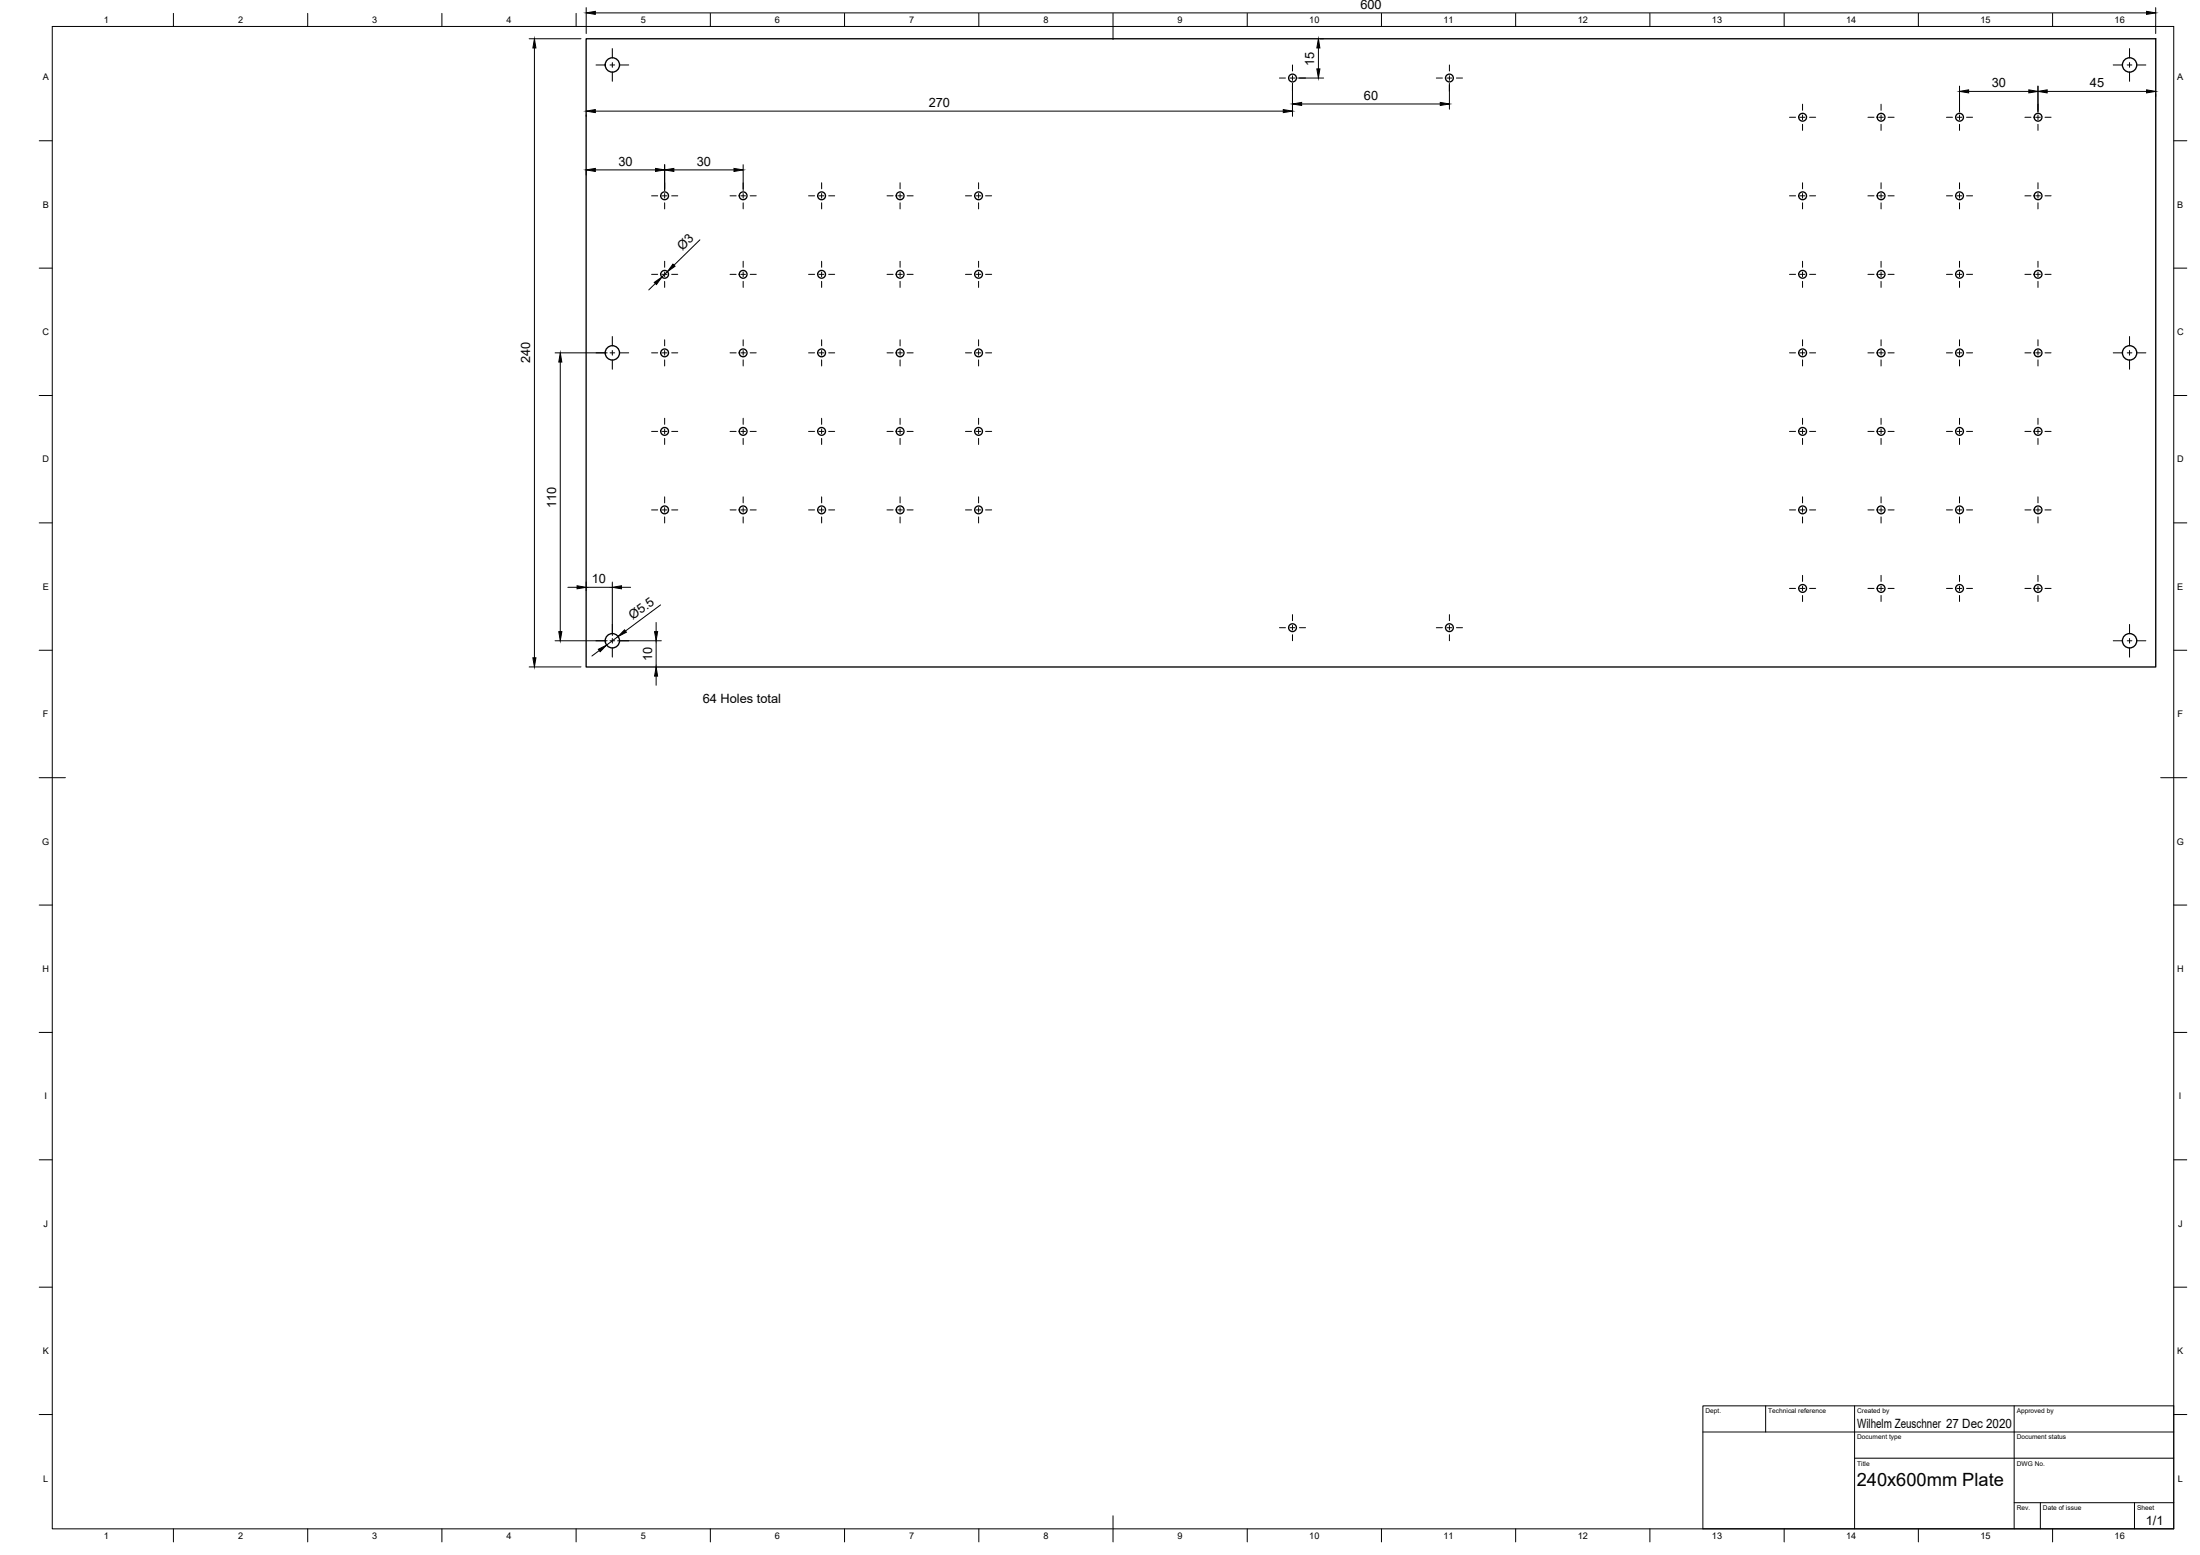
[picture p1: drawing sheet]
<svg xmlns="http://www.w3.org/2000/svg" width="841mm" height="594mm" viewBox="0 0 841 594" stroke-linecap="round" stroke-linejoin="round" font-family="sans-serif">
<!-- layer: Visible -->
<g fill="none" stroke="#000" stroke-width=".51">
<path d="M224.1 14.8h600v240h-600z"/>
<circle cx="234.1" cy="24.8" r="2.74"/>
<circle cx="494.1" cy="29.8" r="1.49"/>
<circle cx="554.1" cy="29.8" r="1.49"/>
<circle cx="814.1" cy="24.8" r="2.74"/>
<circle cx="689.1" cy="44.8" r="1.49"/>
<circle cx="719.1" cy="44.8" r="1.49"/>
<circle cx="749.1" cy="44.8" r="1.49"/>
<circle cx="779.1" cy="44.8" r="1.49"/>
<circle cx="254.1" cy="74.8" r="1.49"/>
<circle cx="284.1" cy="74.8" r="1.49"/>
<circle cx="314.1" cy="74.8" r="1.49"/>
<circle cx="344.1" cy="74.8" r="1.49"/>
<circle cx="374.1" cy="74.8" r="1.49"/>
<circle cx="689.1" cy="74.8" r="1.49"/>
<circle cx="719.1" cy="74.8" r="1.49"/>
<circle cx="749.1" cy="74.8" r="1.49"/>
<circle cx="779.1" cy="74.8" r="1.49"/>
<circle cx="254.1" cy="104.8" r="1.49"/>
<circle cx="284.1" cy="104.8" r="1.49"/>
<circle cx="314.1" cy="104.8" r="1.49"/>
<circle cx="344.1" cy="104.8" r="1.49"/>
<circle cx="374.1" cy="104.8" r="1.49"/>
<circle cx="689.1" cy="104.8" r="1.49"/>
<circle cx="719.1" cy="104.8" r="1.49"/>
<circle cx="749.1" cy="104.8" r="1.49"/>
<circle cx="779.1" cy="104.8" r="1.49"/>
<circle cx="234.1" cy="134.8" r="2.74"/>
<circle cx="254.1" cy="134.8" r="1.49"/>
<circle cx="284.1" cy="134.8" r="1.49"/>
<circle cx="314.1" cy="134.8" r="1.49"/>
<circle cx="344.1" cy="134.8" r="1.49"/>
<circle cx="374.1" cy="134.8" r="1.49"/>
<circle cx="689.1" cy="134.8" r="1.49"/>
<circle cx="719.1" cy="134.8" r="1.49"/>
<circle cx="749.1" cy="134.8" r="1.49"/>
<circle cx="779.1" cy="134.8" r="1.49"/>
<circle cx="814.1" cy="134.8" r="2.74"/>
<circle cx="254.1" cy="164.8" r="1.49"/>
<circle cx="284.1" cy="164.8" r="1.49"/>
<circle cx="314.1" cy="164.8" r="1.49"/>
<circle cx="344.1" cy="164.8" r="1.49"/>
<circle cx="374.1" cy="164.8" r="1.49"/>
<circle cx="689.1" cy="164.8" r="1.49"/>
<circle cx="719.1" cy="164.8" r="1.49"/>
<circle cx="749.1" cy="164.8" r="1.49"/>
<circle cx="779.1" cy="164.8" r="1.49"/>
<circle cx="254.1" cy="194.8" r="1.49"/>
<circle cx="284.1" cy="194.8" r="1.49"/>
<circle cx="314.1" cy="194.8" r="1.49"/>
<circle cx="344.1" cy="194.8" r="1.49"/>
<circle cx="374.1" cy="194.8" r="1.49"/>
<circle cx="689.1" cy="194.8" r="1.49"/>
<circle cx="719.1" cy="194.8" r="1.49"/>
<circle cx="749.1" cy="194.8" r="1.49"/>
<circle cx="779.1" cy="194.8" r="1.49"/>
<circle cx="494.1" cy="239.8" r="1.49"/>
<circle cx="554.1" cy="239.8" r="1.49"/>
<circle cx="689.1" cy="224.8" r="1.49"/>
<circle cx="719.1" cy="224.8" r="1.49"/>
<circle cx="749.1" cy="224.8" r="1.49"/>
<circle cx="779.1" cy="224.8" r="1.49"/>
<circle cx="234.1" cy="244.8" r="2.74"/>
<circle cx="814.1" cy="244.8" r="2.74"/>
</g>
<!-- layer: TitleBlock -->
<path d="M651 537.1h180v47h-180zM675 537.1v10M709 537.1v47M770 537.1v47M651 547.1h180M709 557.1h122M770 574.1h61M780 574.1v10M816 574.1v10" fill="none" stroke="#000" stroke-width=".38"/>
<!-- layer: Border -->
<g fill="none" stroke="#000" stroke-width=".38">
<path d="M20 10.1h811v574h-811zM66.3 5.1v5M117.6 5.1v5M168.9 5.1v5M220.2 5.1v5M271.5 5.1v5M322.9 5.1v5M374.2 5.1v5M425.5 5.1v10M476.8 5.1v5M528.1 5.1v5M579.4 5.1v5"/>
<path d="M630.7 5.1v5M682.1 5.1v5M733.4 5.1v5M784.7 5.1v5M15 53.8h5M831 53.8h5M15 102.4h5M831 102.4h5M15 151.1h5M831 151.1h5M15 199.8h5M831 199.8h5"/>
<path d="M15 248.4h5M831 248.4h5M15 297.1h10M826 297.1h10M15 345.8h5M831 345.8h5M15 394.4h5M831 394.4h5M15 443.1h5M831 443.1h5M15 491.8h5M831 491.8h5"/>
<path d="M15 540.4h5M831 540.4h5M425.5 579.1v10M66.3 584.1v5M117.6 584.1v5M168.9 584.1v5M220.2 584.1v5M271.5 584.1v5M322.9 584.1v5M374.2 584.1v5M476.8 584.1v5M528.1 584.1v5"/>
<path d="M579.4 584.1v5M630.7 584.1v5M682.1 584.1v5M733.4 584.1v5M784.7 584.1v5"/>
</g>
<!-- layer: Center Lines -->
<g fill="none" stroke="#000" stroke-width=".38">
<path d="M234.1 18.6v3.5M814.1 18.6v3.5M227.8 24.8h3.6M233.2 24.8h1.8M234.1 23.9v1.8M234.1 27.5v3.6M236.8 24.8h3.5M489.1 29.8h2.3M493.2 29.8h1.8M494.1 24.8v2.3M494.1 28.9v1.8M494.1 32.5v2.3"/>
<path d="M496.8 29.8h2.3M549.1 29.8h2.3M553.2 29.8h1.8M554.1 24.8v2.3M554.1 28.9v1.8M554.1 32.5v2.3M556.8 29.8h2.3M689.1 39.8v2.3M719.1 39.8v2.3M749.1 39.8v2.3M779.1 39.8v2.3M807.8 24.8h3.6"/>
<path d="M813.2 24.8h1.8M814.1 23.9v1.8M814.1 27.5v3.6M816.8 24.8h3.5M684.1 44.8h2.3M688.2 44.8h1.8M689.1 43.9v1.8M689.1 47.5v2.3M691.8 44.8h2.3M714.1 44.8h2.3M718.2 44.8h1.8M719.1 43.9v1.8"/>
<path d="M719.1 47.5v2.3M721.8 44.8h2.3M744.1 44.8h2.3M748.2 44.8h1.8M749.1 43.9v1.8M749.1 47.5v2.3M751.8 44.8h2.3M774.1 44.8h2.3M778.2 44.8h1.8M779.1 43.9v1.8M779.1 47.5v2.3M781.8 44.8h2.3"/>
<path d="M249.1 74.8h2.3M253.2 74.8h1.8M254.1 69.8v2.3M254.1 73.9v1.8M254.1 77.5v2.3M256.8 74.8h2.3M279.1 74.8h2.3M283.2 74.8h1.8M284.1 69.8v2.3M284.1 73.9v1.8M284.1 77.5v2.3M286.8 74.8h2.3"/>
<path d="M309.1 74.8h2.3M313.2 74.8h1.8M314.1 69.8v2.3M314.1 73.9v1.8M314.1 77.5v2.3M316.8 74.8h2.3M339.1 74.8h2.3M343.2 74.8h1.8M344.1 69.8v2.3M344.1 73.9v1.8M344.1 77.5v2.3M346.8 74.8h2.3"/>
<path d="M369.1 74.8h2.3M373.2 74.8h1.8M374.1 69.8v2.3M374.1 73.9v1.8M374.1 77.5v2.3M376.8 74.8h2.3M684.1 74.8h2.3M688.2 74.8h1.8M689.1 69.8v2.3M689.1 73.9v1.8M689.1 77.5v2.3M691.8 74.8h2.3"/>
<path d="M714.1 74.8h2.3M718.2 74.8h1.8M719.1 69.8v2.3M719.1 73.9v1.8M719.1 77.5v2.3M721.8 74.8h2.3M744.1 74.8h2.3M748.2 74.8h1.8M749.1 69.8v2.3M749.1 73.9v1.8M749.1 77.5v2.3M751.8 74.8h2.3"/>
<path d="M774.1 74.8h2.3M778.2 74.8h1.8M779.1 69.8v2.3M779.1 73.9v1.8M779.1 77.5v2.3M781.8 74.8h2.3M254.1 99.8v2.3M284.1 99.8v2.3M314.1 99.8v2.3M344.1 99.8v2.3M374.1 99.8v2.3M689.1 99.8v2.3"/>
<path d="M719.1 99.8v2.3M749.1 99.8v2.3M779.1 99.8v2.3M249.1 104.8h2.3M253.2 104.8h1.8M254.1 103.9v1.8M254.1 107.5v2.3M256.8 104.8h2.3M279.1 104.8h2.3M283.2 104.8h1.8M284.1 103.9v1.8M284.1 107.5v2.3"/>
<path d="M286.8 104.8h2.3M309.1 104.8h2.3M313.2 104.8h1.8M314.1 103.9v1.8M314.1 107.5v2.3M316.8 104.8h2.3M339.1 104.8h2.3M343.2 104.8h1.8M344.1 103.9v1.8M344.1 107.5v2.3M346.8 104.8h2.3M369.1 104.8h2.3"/>
<path d="M373.2 104.8h1.8M374.1 103.9v1.8M374.1 107.5v2.3M376.8 104.8h2.3M684.1 104.8h2.3M688.2 104.8h1.8M689.1 103.9v1.8M689.1 107.5v2.3M691.8 104.8h2.3M714.1 104.8h2.3M718.2 104.8h1.8M719.1 103.9v1.8"/>
<path d="M719.1 107.5v2.3M721.8 104.8h2.3M744.1 104.8h2.3M748.2 104.8h1.8M749.1 103.9v1.8M749.1 107.5v2.3M751.8 104.8h2.3M774.1 104.8h2.3M778.2 104.8h1.8M779.1 103.9v1.8M779.1 107.5v2.3M781.8 104.8h2.3"/>
<path d="M227.8 134.8h3.6M233.2 134.8h1.8M234.1 128.6v3.5M234.1 133.9v1.8M234.1 137.5v3.6M236.8 134.8h3.5M249.1 134.8h2.3M253.2 134.8h1.8M254.1 129.8v2.3M254.1 133.9v1.8M254.1 137.5v2.3M256.8 134.8h2.3"/>
<path d="M279.1 134.8h2.3M283.2 134.8h1.8M284.1 129.8v2.3M284.1 133.9v1.8M284.1 137.5v2.3M286.8 134.8h2.3M309.1 134.8h2.3M313.2 134.8h1.8M314.1 129.8v2.3M314.1 133.9v1.8M314.1 137.5v2.3M316.8 134.8h2.3"/>
<path d="M339.1 134.8h2.3M343.2 134.8h1.8M344.1 129.8v2.3M344.1 133.9v1.8M344.1 137.5v2.3M346.8 134.8h2.3M369.1 134.8h2.3M373.2 134.8h1.8M374.1 129.8v2.3M374.1 133.9v1.8M374.1 137.5v2.3M376.8 134.8h2.3"/>
<path d="M684.1 134.8h2.3M688.2 134.8h1.8M689.1 129.8v2.3M689.1 133.9v1.8M689.1 137.5v2.3M691.8 134.8h2.3M714.1 134.8h2.3M718.2 134.8h1.8M719.1 129.8v2.3M719.1 133.9v1.8M719.1 137.5v2.3M721.8 134.8h2.3"/>
<path d="M744.1 134.8h2.3M748.2 134.8h1.8M749.1 129.8v2.3M749.1 133.9v1.8M749.1 137.5v2.3M751.8 134.8h2.3M774.1 134.8h2.3M778.2 134.8h1.8M779.1 129.8v2.3M779.1 133.9v1.8M779.1 137.5v2.3M781.8 134.8h2.3"/>
<path d="M807.8 134.8h3.6M813.2 134.8h1.8M814.1 128.6v3.5M814.1 133.9v1.8M814.1 137.5v3.6M816.8 134.8h3.5M254.1 159.8v2.3M284.1 159.8v2.3M314.1 159.8v2.3M344.1 159.8v2.3M374.1 159.8v2.3M689.1 159.8v2.3"/>
<path d="M719.1 159.8v2.3M749.1 159.8v2.3M779.1 159.8v2.3M249.1 164.8h2.3M253.2 164.8h1.8M254.1 163.9v1.8M254.1 167.5v2.3M256.8 164.8h2.3M279.1 164.8h2.3M283.2 164.8h1.8M284.1 163.9v1.8M284.1 167.5v2.3"/>
<path d="M286.8 164.8h2.3M309.1 164.8h2.3M313.2 164.8h1.8M314.1 163.9v1.8M314.1 167.5v2.3M316.8 164.8h2.3M339.1 164.8h2.3M343.2 164.8h1.8M344.1 163.9v1.8M344.1 167.5v2.3M346.8 164.8h2.3M369.1 164.8h2.3"/>
<path d="M373.2 164.8h1.8M374.1 163.9v1.8M374.1 167.5v2.3M376.8 164.8h2.3M684.1 164.8h2.3M688.2 164.8h1.8M689.1 163.9v1.8M689.1 167.5v2.3M691.8 164.8h2.3M714.1 164.8h2.3M718.2 164.8h1.8M719.1 163.9v1.8"/>
<path d="M719.1 167.5v2.3M721.8 164.8h2.3M744.1 164.8h2.3M748.2 164.8h1.8M749.1 163.9v1.8M749.1 167.5v2.3M751.8 164.8h2.3M774.1 164.8h2.3M778.2 164.8h1.8M779.1 163.9v1.8M779.1 167.5v2.3M781.8 164.8h2.3"/>
<path d="M249.1 194.8h2.3M253.2 194.8h1.8M254.1 189.8v2.3M254.1 193.9v1.8M254.1 197.5v2.3M256.8 194.8h2.3M279.1 194.8h2.3M283.2 194.8h1.8M284.1 189.8v2.3M284.1 193.9v1.8M284.1 197.5v2.3M286.8 194.8h2.3"/>
<path d="M309.1 194.8h2.3M313.2 194.8h1.8M314.1 189.8v2.3M314.1 193.9v1.8M314.1 197.5v2.3M316.8 194.8h2.3M339.1 194.8h2.3M343.2 194.8h1.8M344.1 189.8v2.3M344.1 193.9v1.8M344.1 197.5v2.3M346.8 194.8h2.3"/>
<path d="M369.1 194.8h2.3M373.2 194.8h1.8M374.1 189.8v2.3M374.1 193.9v1.8M374.1 197.5v2.3M376.8 194.8h2.3M684.1 194.8h2.3M688.2 194.8h1.8M689.1 189.8v2.3M689.1 193.9v1.8M689.1 197.5v2.3M691.8 194.8h2.3"/>
<path d="M714.1 194.8h2.3M718.2 194.8h1.8M719.1 189.8v2.3M719.1 193.9v1.8M719.1 197.5v2.3M721.8 194.8h2.3M744.1 194.8h2.3M748.2 194.8h1.8M749.1 189.8v2.3M749.1 193.9v1.8M749.1 197.5v2.3M751.8 194.8h2.3"/>
<path d="M774.1 194.8h2.3M778.2 194.8h1.8M779.1 189.8v2.3M779.1 193.9v1.8M779.1 197.5v2.3M781.8 194.8h2.3M689.1 219.8v2.3M719.1 219.8v2.3M749.1 219.8v2.3M779.1 219.8v2.3M234.1 238.6v3.5M489.1 239.8h2.3"/>
<path d="M493.2 239.8h1.8M494.1 234.8v2.3M494.1 238.9v1.8M496.8 239.8h2.3M549.1 239.8h2.3M553.2 239.8h1.8M554.1 234.8v2.3M554.1 238.9v1.8M556.8 239.8h2.3M684.1 224.8h2.3M688.2 224.8h1.8M689.1 223.9v1.8"/>
<path d="M689.1 227.5v2.3M691.8 224.8h2.3M714.1 224.8h2.3M718.2 224.8h1.8M719.1 223.9v1.8M719.1 227.5v2.3M721.8 224.8h2.3M744.1 224.8h2.3M748.2 224.8h1.8M749.1 223.9v1.8M749.1 227.5v2.3M751.8 224.8h2.3"/>
<path d="M774.1 224.8h2.3M778.2 224.8h1.8M779.1 223.9v1.8M779.1 227.5v2.3M781.8 224.8h2.3M814.1 238.6v3.5M227.8 244.8h3.6M233.2 244.8h1.8M234.1 243.9v1.8M234.1 247.5v3.6M236.8 244.8h3.5M494.1 242.5v2.3"/>
<path d="M554.1 242.5v2.3M807.8 244.8h3.6M813.2 244.8h1.8M814.1 243.9v1.8M814.1 247.5v3.6M816.8 244.8h3.5"/>
</g>
<!-- layer: Dimensions -->
<g fill="none" stroke="#000" stroke-width=".38">
<path d="M202.3 14.8h19.8M204.3 18.3v233M224.1 2.9v9.9M227.6 4.9h593M504 18.3v8M504.7 14.8h1.3M824.1 2.9v9.9M494.1 31.8v12.6M496.1 29.8h9.9M497.6 39.7h53M554.1 31.8v9.9M749.1 32.9v9.9"/>
<path d="M752.6 34.9h23M779.1 32.9v9.9M782.6 34.9h38M824.1 35.9v1M224.1 44v.4M227.6 42.5h263M224.1 64.7v2.2M227.6 64.9h23M254.1 62.9v9.9M257.6 64.9h23M284.1 62.9v9.9M267.6 91.6l-9.9 9.7"/>
<path d="M250.5 108.3l-2.5 2.5M255.2 103.8l-2.2 2.1M212.2 134.8h19.9M214.2 138.3v103M217.1 224.4h3.5M224.1 222.4v3.3M224.1 224.4h10M234.1 222.4v20.4M237.6 224.4h3.5M250.8 237.8v3.5M252.5 231.1l-13.4 10M202.3 254.8h19.8"/>
<path d="M212.2 244.8h19.9M229.1 248.5l-2.8 2.1M236.1 244.8h16.7M236.3 243.2l-4.4 3.3M250.8 244.8v10M250.8 258.3v3.5"/>
</g>
<g fill="#000" stroke="#000" stroke-width=".38">
<path d="M204.3 14.8l.6 3.5h-1.2zM224.1 4.9l3.5-.6v1.2zM504 14.8l.6 3.5h-1.2zM820.6 4.3l3.5 .6-3.5 .6zM494.1 39.7l3.5-.6v1.2zM503.4 26.3h1.2l-.6 3.5zM550.6 39.1l3.5 .6-3.5 .6zM749.1 34.9l3.5-.6v1.2zM775.6 34.3l3.5 .6-3.5 .6zM779.1 34.9l3.5-.6v1.2zM820.6 34.3l3.5 .6-3.5 .6zM224.1 42.5l3.5-.6v1.1z"/>
<path d="M490.6 41.9l3.5 .6-3.5 .5zM224.1 64.9l3.5-.6v1.2zM250.6 64.3l3.5 .6-3.5 .6zM254.1 64.9l3.5-.6v1.2zM280.6 64.3l3.5 .6-3.5 .6zM250.1 107.9l2.9-2-2.1 2.8zM257.3 100.9l.8 .8-2.9 2.1zM214.2 134.8l.6 3.5h-1.2zM220.6 223.8l3.5 .6-3.5 .6zM234.1 224.4l3.5-.6v1.2zM203.7 251.3h1.2l-.6 3.5zM213.6 241.3h1.2l-.6 3.5z"/>
<path d="M228.7 248.1l3.2-1.6-2.5 2.5zM238.8 240.6l.7 .9-3.2 1.7zM250.2 241.3h1.2l-.6 3.5zM250.8 254.8l.6 3.5h-1.2z"/>
</g>
<text font-size="7" x="709.8" y="567.6">240x600mm Plate</text>
<g font-size="4.9">
<text x="520" y="3.4">600</text>
<text x="502.4" y="25.2" transform="rotate(-90 502.4 25.2)">15</text>
<text x="761.4" y="33.4">30</text>
<text x="798.9" y="33.4">45</text>
<text x="355" y="40.9">270</text>
<text x="521.4" y="38.2">60</text>
<text x="236.4" y="63.3">30</text>
<text x="266.4" y="63.3">30</text>
<text x="260.9" y="95.9" transform="rotate(-44 260.9 95.9)">Ø3</text>
<text x="202.7" y="138.8" transform="rotate(-90 202.7 138.8)">240</text>
<text x="212.6" y="194" transform="rotate(-90 212.6 194)">110</text>
<text x="226.2" y="222.8">10</text>
<text x="242" y="236.9" transform="rotate(-37 242 236.9)">Ø5.5</text>
<text x="249.3" y="252.7" transform="rotate(-90 249.3 252.7)">10</text>
<text x="268.7" y="268.6">64 Holes total</text>
<text x="709.9" y="545.6">Wilhelm Zeuschner 27 Dec 2020</text>
<text x="820.3" y="582.8">1/1</text>
</g>
<g font-size="3.5">
<text x="39.7" y="8.9">1</text>
<text x="91" y="8.9">2</text>
<text x="142.3" y="8.8">3</text>
<text x="193.6" y="8.9">4</text>
<text x="244.9" y="8.8">5</text>
<text x="296.2" y="8.8">6</text>
<text x="347.6" y="8.8">7</text>
<text x="398.9" y="8.8">8</text>
<text x="450.2" y="8.8">9</text>
<text x="500.5" y="8.8">10</text>
<text x="551.8" y="8.9">11</text>
<text x="603.1" y="8.9">12</text>
<text x="654.5" y="8.8">13</text>
<text x="705.8" y="8.9">14</text>
<text x="757.1" y="8.8">15</text>
<text x="808.4" y="8.8">16</text>
<text x="16.3" y="30.7">A</text>
<text x="832.3" y="30.7">A</text>
<text x="16.3" y="79.3">B</text>
<text x="832.3" y="79.3">B</text>
<text x="16.2" y="128">C</text>
<text x="832.2" y="128">C</text>
<text x="16.2" y="176.7">D</text>
<text x="832.2" y="176.7">D</text>
<text x="16.3" y="225.4">E</text>
<text x="832.3" y="225.4">E</text>
<text x="16.4" y="274">F</text>
<text x="832.4" y="274">F</text>
<text x="16.1" y="322.7">G</text>
<text x="832.1" y="322.7">G</text>
<text x="16.2" y="371.3">H</text>
<text x="832.2" y="371.3">H</text>
<text x="17" y="420">I</text>
<text x="833" y="420">I</text>
<text x="16.6" y="468.7">J</text>
<text x="832.6" y="468.7">J</text>
<text x="16.3" y="517.3">K</text>
<text x="832.3" y="517.3">K</text>
<text x="16.5" y="566">L</text>
<text x="832.5" y="566">L</text>
<text x="39.7" y="587.8">1</text>
<text x="91" y="587.8">2</text>
<text x="142.3" y="587.8">3</text>
<text x="193.6" y="587.8">4</text>
<text x="244.9" y="587.8">5</text>
<text x="296.2" y="587.8">6</text>
<text x="347.6" y="587.8">7</text>
<text x="398.9" y="587.8">8</text>
<text x="450.2" y="587.8">9</text>
<text x="500.5" y="587.8">10</text>
<text x="551.8" y="587.8">11</text>
<text x="603.1" y="587.8">12</text>
<text x="654.5" y="587.8">13</text>
<text x="705.8" y="587.8">14</text>
<text x="757.1" y="587.8">15</text>
<text x="808.4" y="587.8">16</text>
</g>
<g font-size="2.5">
<text x="652" y="539.9">Dept.</text>
<text x="676" y="539.9">Technical reference</text>
<text x="710" y="539.9">Created by</text>
<text x="771" y="539.9">Approved by</text>
<text x="710" y="549.9">Document type</text>
<text x="771" y="549.9">Document status</text>
<text x="710" y="559.9">Title</text>
<text x="771" y="559.9">DWG No.</text>
<text x="771" y="576.9">Rev.</text>
<text x="781" y="576.9">Date of issue</text>
<text x="817" y="576.9">Sheet</text>
</g>
</svg>
